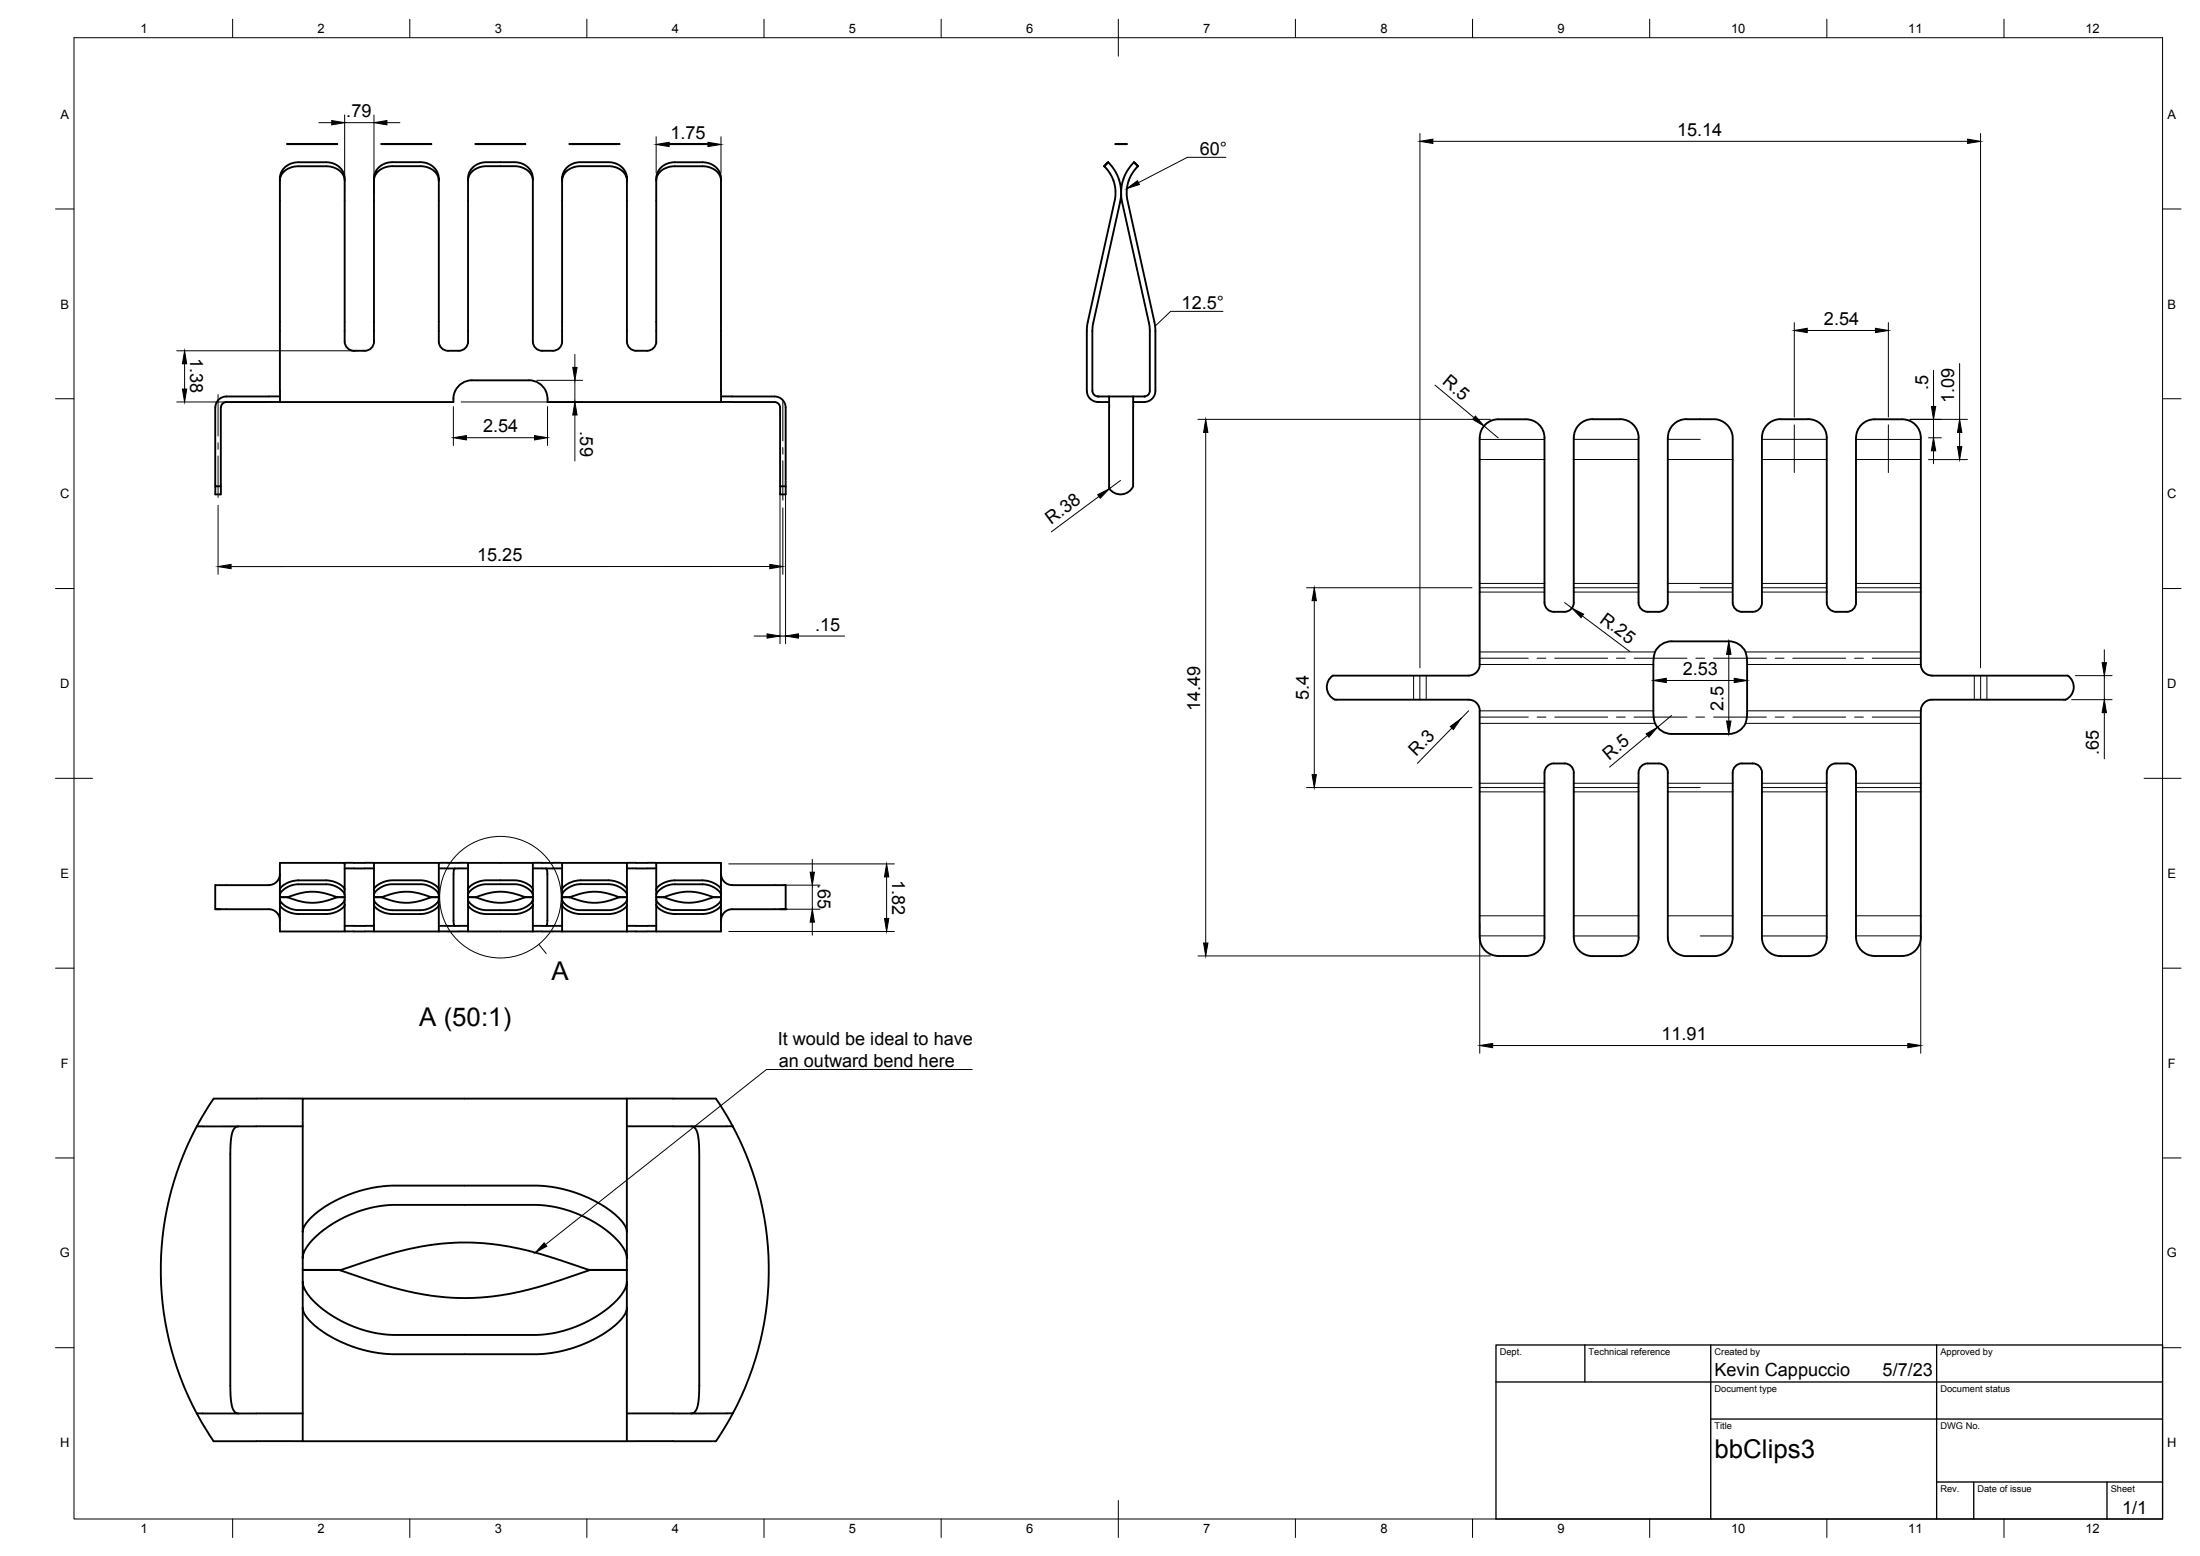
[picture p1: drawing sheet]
<svg xmlns="http://www.w3.org/2000/svg" width="594mm" height="420mm" viewBox="0 0 594 420" stroke-linecap="round" stroke-linejoin="round" font-family="sans-serif">
<!-- layer: Visible -->
<g fill="none" stroke="#000" stroke-width=".51">
<path d="M77.6 38.9h13.5zM103 38.9h13.5zM128.4 38.9h13.5zM153.8 38.9h13.5zM179.2 38.9h13.5zM301.2 38.9h.1M301.2 38.9h3h-1.5M301.2 38.9h1.5M75.6 48.8v56.8M93.1 48.8l-.4-1.5-.9-1.1-1.8-1-1.6-.3-9.3 .1-1.2 .5-1.4 1-.7 1.2-.2 1.1v-.9l.4-1.5 1-1.3 1.6-.9 1.7-.4h8l1.2 .2 2.1 1 1.2 1.8 .3 1.2v44.2a2.51 2.51 0 0 0 2.5 2.5h2.9a2.51 2.51 0 0 0 2.5-2.5v-43.4M102.2 45.3l1.5-1 1.5-.5h8.7l1 .2 1.8 .8 1 1.1 .7 1.4 .1 1.5-.3-1.3-1.1-1.5-1.6-.8-1.6-.3h-8.3l-1.5 .2-1.4 .7-1 .9-.5 1-.2 1.1 .2-2zM118.5 48.8v43.4a2.51 2.51 0 0 0 2.5 2.5h2.9a2.48 2.48 0 0 0 2.5-2.5v-43.6l.4-1.4 1-1.2 1.7-.9 1.5-.2 9.2 .1 1.3 .4 1 .6 .9 1 .4 .9 .1 44.3a2.51 2.51 0 0 0 2.5 2.5"/>
<path d="M126.4 48.8l.2-2 1-1.5 1.5-1 2-.5h8l1.9 .4 1.2 .7 1.1 1.2 .4 1 .2 1.7M151.8 48.8v43.4M169.3 48.8l-.3-2-.9-1.5-1.5-1-2.1-.5h-8.1l-1.4 .3-1.1 .5-1 .8-.9 1.5-.2 1.3v.6l.3-1.4 1.4-1.6 1.4-.7 1.5-.2 9.2 .1 1.2 .4 1.1 .6 .7 .8 .5 .9 .2 .8v43.7a2.51 2.51 0 0 0 2.5 2.5h3.5a2.51 2.51 0 0 0 1.9-2.5v-44.2l.3-1.2 1.2-1.8 2.1-1 1-.2h8.1l1.6 .3 1.6 .9 1.1 1.4 .5 1.5v.9l-.2-1.2-.8-1.1-1.3-1-1.3-.5-9.3-.1-1.5 .3-1.8 1-.9 1.1-.4 1.5M194.7 48.8v56.8M298.2 44.9l1.5 1.8 1 2 .4 1.9 .1 2.3-7.6 34.6-.1 1.6v16.5M299.2 43.8l-1 1.1zM299.3 43.8l1.4 1.8 1.3 2.3 .6 2.5 .1 2.6-7.6 35-.1 17.6M306.2 43.8l1.1 1.1zM306.2 43.8l-1.5 1.8-1.2 2.3-.6 2.5-.1 2.6 7.6 35 .1 17.6M307.3 44.9l-1.5 1.8-1 2-.5 1.9-.1 2.1 7.6 34.8 .2 1.6v16.5M146.4 94.7h2.9M151.8 92.2a2.51 2.51 0 0 1-2.5 2.5"/>
<path d="M75.6 108.6h-14.5a1.49 1.49 0 0 0-1.5 1.5M75.6 107.1h-14.5a2.99 2.99 0 0 0-3 3v21.2h1.5v-21.2M75.6 105.5v3M122.9 105.6l-.4 1.3-.1 1.6-46.8 .1M122.9 105.5a5 5 0 0 1 4.6-2.8h15.3a4.9 4.9 0 0 1 4.6 2.8M147.4 105.6l.4 1.3 .1 1.6 46.8 .1M194.7 105.5v3M197.7 108.6h11.5a1.49 1.49 0 0 1 1.5 1.5v21.2h1.5M197.7 107.1h11.5a2.99 2.99 0 0 1 3 3v21.2M197.7 108.5l-3 .1M197.7 107l-3 .1M293.5 105.5a3.2 3.2 0 0 0 3.8 3.1h2.2"/>
<path d="M295 105.5a1.72 1.72 0 0 0 2.3 1.6h2.2M299.5 107.1h6.5M299.5 107.1v3M306 107.1v24.2a3.7 3.7 0 0 1-6.5 .6v-21.8M310.5 105.5a1.72 1.72 0 0 1-2.3 1.6h-2.2M312 105.5a3.2 3.2 0 0 1-3.8 3.1h-2.2M430 113.2h7.5M430 113.2a5 5 0 0 0-5 5v44.5a2.51 2.51 0 0 1-2.5 2.5h-2.9a2.51 2.51 0 0 1-2.5-2.5v-44.5a5 5 0 0 0-5-5h-7.5a5 5 0 0 0-5 5v61.2a2.99 2.99 0 0 1-3 3M437.5 113.2a5 5 0 0 1 5 5M455.4 113.2a5 5 0 0 0-5 5v44.5a2.51 2.51 0 0 1-2.5 2.5h-2.9a2.51 2.51 0 0 1-2.5-2.5v-44.5M480.8 113.2h7.5M480.8 113.2a5 5 0 0 0-5 5v44.5a2.51 2.51 0 0 1-2.5 2.5h-2.9a2.51 2.51 0 0 1-2.5-2.5v-44.5l-.2-1.2-.6-1.4-.8-1-1.2-.8-1.1-.5-8.6-.1"/>
<path d="M488.3 113.2a5 5 0 0 1 5 5v44.5a2.51 2.51 0 0 0 2.5 2.5h2.9a2.48 2.48 0 0 0 2.5-2.5v-44.5a5 5 0 0 1 5-5h7.5a5 5 0 0 1 5 5v61.2a2.99 2.99 0 0 0 3 3M58.1 131.3v2.2h1.5v-2.2M210.7 131.3v2.2h1.5v-2.2M446.9 176a5 5 0 0 1 4.5-2.8h15.4a4.9 4.9 0 0 1 4.6 2.8M446.9 176l-.4 2.8 .1 15.4a4.6 4.6 0 0 0 4.8 4h15.4a4.9 4.9 0 0 0 4.9-4.8l.1-14.6-.5-2.8M396.6 182.4h-36.7a3.8 3.8 0 0 0 .6 6.5h36.1M396.6 188.9a2.99 2.99 0 0 1 3 3v61.3a5 5 0 0 0 5 4.9h7.5a5 5 0 0 0 5-4.9v-44.5a2.51 2.51 0 0 1 2.5-2.6l2.9 .1a2.47 2.47 0 0 1 2.5 2.5v44.5a5 5 0 0 0 5 5h7.5a5 5 0 0 0 5-5M521.7 182.4h36.7a3.8 3.8 0 0 1-.6 6.5M521.7 188.9h36.1M521.7 188.9a2.99 2.99 0 0 0-3 3v61.3a5 5 0 0 1-5 4.9h-7.5a5 5 0 0 1-5-4.9v-44.5a2.47 2.47 0 0 0-2.5-2.6l-2.9 .1a2.47 2.47 0 0 0-2.5 2.5v44.5a5 5 0 0 1-5 5h-7.5a5 5 0 0 1-5-5v-44.5a2.47 2.47 0 0 0-2.5-2.6l-2.9 .1a2.47 2.47 0 0 0-2.5 2.5v44.5a5 5 0 0 1-5 5M75.6 236a2.99 2.99 0 0 1-3 3h-14.5v6.5h1.5M95.6 234.5h2.9"/>
<path d="M95.6 234.5h-2.5M98.5 234.5h2.5M101 233h-7.9M101.3 239.5l1.5-1 2.5-.8h8.9l1.9 .6 1.8 1 .5 .7 .1 1.6-.4-.8-1.1-1-1.7-.8-1-.2h-8.7l-1.1 .1-1.4 .6-1.2 .7-.6 .7-.3 .7v-1.5zM118.5 233h7.9M118.5 233v7.2M118.5 233h-17.5v7.2M121 234.5h2.9M121 234.5h-2.5M122.9 234.5l-.3 .3-.1 .9v13.1l.1 .9 .3 .3M123.9 234.5h2.5M143.9 233h-17.5v7.2l.5-.8 1.2-.9 1.4-.5 1.6-.3h8l1.2 .2 2.5 1 .9 .8 .2 .5"/>
<path d="M143.9 233v7.2M146.4 233h2.9M146.4 234.5h2.9M146.4 233h-2.5M146.4 234.5h-2.5M147.4 234.5l.3 .3 .1 .9v13.1l-.1 .9-.3 .3M149.3 234.5h2.5M149.3 233h2.5M152.2 239.5l1.3-1 2.6-.8h8.9l1.8 .5 1.8 1 .7 .9v1.5l-.5-.9-1.1-.9-1.4-.7-1.4-.3-9.4 .1-1.4 .5-1.1 .7-.9 .7-.3 .8v-1.4zM169.3 233h7.9M169.3 233h-17.5v7.2M169.3 233v7.2"/>
<path d="M171.8 234.5h2.9M171.8 234.5h-2.5M174.7 234.5h2.5M177.2 233h17.5v7.2M177.2 233v7.2M194.7 236a2.99 2.99 0 0 0 3 3M197.7 239h14.5v6.5h-1.5M58.1 245.5h14.5a2.99 2.99 0 0 1 3 3M75.6 244.3v7.2h17.5v-7.2M75.6 241.6l.4-.9 1.3-1 1.4-.6 1.5-.3 9.2 .1 2.3 1 1.1 1 .3 .7M75.6 240.2v-7.2h17.5v7.2M75.6 241.6v.7h2"/>
<path d="M77.6 242.3l3.8-1.2 2.4-.3 3.7 .4 3.6 1.1-3.4 1.1-2.8 .4-3.5-.3zM77.6 242.3h-2v.6M91 242.3h2.1v2M93.1 242.9l-.3 .7-1.1 1-1.5 .8-1.6 .3h-8.4l-1.1-.1-2.3-1.1-.9-.9-.3-.7v1.5l1.1 1.2 1.4 .8 1.3 .3 8.9 .1 1.4-.2 1.4-.5 1.3-.8 .7-1M93.1 240.2v2.1h-2.1M93.1 240.2l-.3-.6-.9-.7-2.4-1-1.2-.2h-8l-2.2 .5-1.9 1.1-.6 .8v1.5M95.6 250h2.9M95.6 251.5h2.9M95.6 251.5h-2.5M95.6 250h-2.5M98.5 250h2.5M98.5 251.5h2.5"/>
<path d="M101 242.9l.5 1 1.1 .9 1.4 .6 1.6 .4 9.2-.2 1.4-.5 1.1-.6 .8-.8 .4-.8v1.4l-.3 .6-.7 .7-2.4 1-1.4 .2h-8l-1.9-.4-2.1-1-.7-1zM101 244.3v7.2h17.5M101 241.6v.7h2.1M103 242.3l3.8-1.2 2.4-.3 3.7 .4 3.6 1.1-3.8 1.2-2.4 .3-3.5-.3zM103 242.3h-2v.6M116.5 242.3h2v.6M118.5 244.3v7.2M118.5 241.6v.7h-2.1M121 250h2.9M121 251.5h2.9M121 251.5h-2.5M121 250h-2.5"/>
<path d="M123.9 251.5h2.5M123.9 250h2.5M126.4 244.3v7.2h17.5M126.4 244.3l.5 .9 1.2 .8 1.4 .5 1.6 .3h8l1.2-.1 2.5-1.1 .9-.7 .2-.6v7.2M126.4 244.3v-1.4l.5 1 1.1 .9 1.4 .6 1.6 .4h8.3l1-.2 2.4-1.1 .9-.9 .3-.7v1.4M126.4 240.2v1.4l.5-1 1.1-.8 1.7-.8 1.3-.2h8.3l1 .1 2.4 1.2 .9 .8 .3 .7v-1.4M126.4 241.6v.7h2.1M128.4 242.3l3.8-1.2 2.4-.3 3.7 .4 3.6 1.1-3.4 1.1-2.8 .4-3.5-.3zM128.5 242.3h-2.1v.6M141.9 242.3h2v.6M143.9 241.6v.7h-2.1M146.4 250h2.9"/>
<path d="M146.4 251.5h2.9M146.4 251.5h-2.5M146.4 250h-2.5M149.3 250h2.5M149.3 251.5h2.5M151.8 244.3v7.2h17.5M151.8 242.9l.3 .8 1.2 1 1.7 .8 1.3 .3h8.4l1-.2 1.6-.6 1.1-.7 .6-.7 .3-.7v1.5l-.5 .8-.9 .6-2.6 .9-9.2 .1-1.9-.5-1.8-1-.6-.8zM151.8 241.6v.7h2.1M153.8 242.3l3.8-1.2 2.4-.3 3.7 .4 3.6 1.1-3.4 1.1-2.8 .4-3.5-.3zM153.9 242.3h-2.1v.6M167.3 242.3h2v.6M169.3 244.3v7.2"/>
<path d="M169.3 241.6v.7h-2M171.8 250h2.9M171.8 251.5h2.9M171.8 251.5h-2.5M171.8 250h-2.5M174.7 250h2.5M174.7 251.5h2.5M177.2 242.9l.3 .7 1 1 1.6 .8 1.6 .3h8.4l1-.1 2.4-1.1 .9-.9 .3-.7M177.2 244.3v7.2M177.2 240.2v2.1h2M177.2 240.2l.6-.9 1.4-.9 1.4-.5 1.3-.2 9 .1 1.2 .4 1.5 .7 1.1 1.2v1.5l-.3-.7-.9-.8-2.4-1.1-1-.2h-8.4l-1.6 .3-1.6 .8-1 1-.3 .7M179.2 242.3l3.4-1.1 2.8-.4 3.5 .3 3.8 1.2-3.8 1.1-3 .4-3.1-.4z"/>
<path d="M179.2 242.3h-2v2M192.7 242.3h2v.6M194.7 242.9v1.5l-.6 .9-1.9 1-2.3 .5h-8l-1.1-.2-2.4-.9-.9-.8-.3-.6M194.7 244.3v7.2h-17.5M194.7 241.6v.7h-2M197.7 245.5a2.99 2.99 0 0 0-3 3M212.2 245.5h-14.5M442.5 253.2v-44.5a2.48 2.48 0 0 1 2.5-2.5l2.9-.1a2.51 2.51 0 0 1 2.5 2.6v44.5l.1 1.2 .7 1.4 .8 .9 1.2 .9 1.1 .4 8.6 .2M81.7 296.6l-24 .1-3.8 6-3.5 7.2a82.3 82.3 0 0 0 1.7 69.9l2.6 4.7 3 4.7h11.5M81.7 296.7h87.6v36l-.6-1.9-1.7-2.1-3.3-2.6-3.1-1.8-3.9-1.8-3.8-1.2-3.8-.8-3.9-.4h-39.4l-5.4 .7-3.1 .7-3.2 1.1-3.7 1.7-2.7 1.6-2.7 1.9-1.6 1.6-1.3 1.8-.4 1.5zM169.3 296.6l24 .1 3.8 6 3.6 7.2a82.4 82.4 0 0 1-1.8 69.7l-2.2 4.2-3.4 5.4h-11.5M54.7 304.1h-1.5"/>
<path d="M64.4 304.1l-.6 .2-.5 .4-.6 1.2-.4 2.3-.1 3.1v64.3l.2 3 .4 1.8 .6 .9 1 .4M81.7 304.1l-27 .1M169.3 304.1h27M186.6 304.1l.6 .2 .5 .4 .6 1.2 .4 2.3 .1 3.3v64.1l-.2 2.8-.4 2-.7 1-.9 .3M196.3 304.1h1.6M81.7 332.7v7l.6-2 1.8-2.6 2.6-2.4 3.4-2.5 3.7-1.9 3.5-1.4 4-1 4.8-.5h38.8l2.4 .1 3.6 .6 2.8 .8 3.5 1.4 3.7 1.9 2.5 1.8 2.5 2.1 2 2.2 1.1 1.9 .3 1.5v-7M81.7 339.7v3.2h10.4M169.3 339.7v3.2h-10.3M81.7 353.2l.6 1.8 1.8 2.1 3.2 2.6 3.1 1.8 3.7 1.7 4 1.3 3.8 .8 3.9 .4h39.4l5.4-.6 3.1-.8 3.2-1.1 5.6-2.8 2.7-1.8 2-1.8 1.5-1.8 .6-1.6v-.2v36h-87.6M81.7 353.2v36M81.7 353.2v-7.1l.6 2.1 1.8 2.5 2.6 2.4 3.4 2.5 3.7 1.9 3.5 1.4 4 1 4.8 .6h38.8l2.4-.2 3.6-.6 2.8-.8 3.5-1.4 3.7-1.9 2.5-1.7 2.5-2.1 2-2.2 1.1-2 .3-1.5v7.1M91.8 343l11.2-3.7 6.2-1.8 8.1-1.5 6.9-.5 6.5 .2 4.2 .5 5.2 .9 6.5 1.7 12.7 4.2-10.7 3.6-8.5 2.2-7 1.3-7.6 .4-7.6-.4-7.6-1.4-8.3-2.3z"/>
<path d="M92.1 342.9h-10.4v3.2M159.1 342.9h10.2v3.2M54.7 381.7h14.5M54.7 381.7h-1.6M69.2 389.1l12.5 .1M69.2 381.7h12.5M181.8 381.7h-12.5M181.8 389.1l-12.5 .1M196.3 381.7h-14.5M196.3 381.6h1.6"/>
</g>
<!-- layer: Bend Center -->
<g fill="none" stroke="#000" stroke-width=".27">
<path d="M399.6 118.7h17.5M425 118.6h17.5M450.4 118.6h8.7M475.8 118.6h17.5M501.2 118.7h17.5M399.6 158.7h17.5M425 158.7h17.5M459.1 158.7h8.8M475.8 158.7h17.5M501.2 158.7h17.5M399.6 177.7h13.1M415.1 177.7h2.3"/>
<path d="M419.8 177.7h14.3M436.5 177.7h2.4M441.3 177.7h14.2M457.9 177.7h2.4M462.7 177.7h14.3M479.4 177.7h2.4M484.1 177.7h14.3M500.8 177.7h2.4M505.6 177.7h13.1M383.4 182.4v6.5M399.6 193.6h13.1M415.1 193.6h2.3"/>
<path d="M419.8 193.6h14.3M436.5 193.6h2.4M441.3 193.6h14.2M457.9 193.6h2.4M462.7 193.6h14.3M479.4 193.6h2.4M484.1 193.6h14.3M500.8 193.6h2.4M505.6 193.6h13.1M534.8 182.4v6.5M399.6 212.7h17.5M425 212.7h17.5"/>
<path d="M450.4 212.7h8.7M475.8 212.7h17.5M501.2 212.7h17.5M399.6 252.7h17.5M425 252.7h17.5M459.1 252.7h8.8M475.8 252.7h17.5M501.2 252.7h17.5"/>
</g>
<!-- layer: Visible Narrow -->
<g fill="none" stroke="#000" stroke-width=".27">
<path d="M399.6 124.1h17.5M425 124.1h17.5M450.4 124.1h17.5M475.8 124.1h17.5M501.2 124.1h17.5M399.6 157.5h17.5M399.6 159.9h17.5M425 157.5h17.5M425 159.9h17.5M450.4 157.5h17.5M450.4 159.9h17.5M475.8 157.5h17.5"/>
<path d="M475.8 159.9h17.5M501.2 157.5h17.5M501.2 159.9h17.5M399.6 179.4h46.9M399.6 176h47.3M471.3 176h47.4M471.8 179.4h46.9M381.7 182.4v6.5M385.1 182.4v6.5M399.6 195.3h47.3M399.6 191.9h46.9M471.3 195.3h47.4"/>
<path d="M471.8 191.9h46.9M533.1 182.4v6.5M536.5 182.4v6.5M399.6 213.8h17.5M399.6 211.5h17.5M425 213.8h17.5M425 211.5h17.5M450.4 211.5h17.5M450.4 213.8h17.5M475.8 213.8h17.5M475.8 211.5h17.5M501.2 213.8h17.5"/>
<path d="M501.2 211.5h17.5M399.6 247.3h17.5M425 247.3h17.5M450.4 247.3h17.5M475.8 247.3h17.5M501.2 247.3h17.5"/>
</g>
<!-- layer: Visible -->
<g fill="#000">
<circle cx="296.5" cy="107.1" r=".25"/>
<circle cx="296.5" cy="108.6" r=".25"/>
<circle cx="309" cy="107.1" r=".25"/>
<circle cx="309" cy="108.6" r=".25"/>
<circle cx="212.2" cy="245.5" r=".25"/>
</g>
<!-- layer: TITLEBLOCK -->
<path d="M404 363.2h180v47h-180zM404 373.2h180M428 363.2v10M462 363.2v47M523 363.2v47M462 383.2h122M523 400.2h61M533 400.2v10M569 400.2v10" fill="none" stroke="#000" stroke-width=".36"/>
<!-- layer: Smart Centers -->
<path d="M58.9 106.6v11.2M58.9 119.5v1.8M211.4 108.4v10.7M484.5 114.7v12.9M509.9 114.7v12.9M58.9 123.1v11.2M211.4 120.8v1.8M211.4 124.4v10.6" fill="none" stroke="#000" stroke-width=".27"/>
<!-- layer: FD_Dimensions -->
<g fill="none" stroke="#000" stroke-width=".27">
<path d="M86.1 33.1h3.5M93.1 31v21.1M93.1 33.1h7.9M101 31v21.1M104.5 33.1h3.5M177.2 36.9v9.8M180.7 39h10.5M194.7 36.9v9.8M383.4 36v144.3M386.9 38.2h144.4M534.8 36v144.3M47.7 94.7h48.7"/>
<path d="M49.8 98.2v6.9M155.2 95.7v3.5M484.5 87.1v25.5M488 89.2h18.4M509.9 87.1v25.5M529.2 98.2v15M47.7 108.5h25.8M122.4 109.8v10.5M124.5 108.5h32.8M125.9 118.2h18.4M144.9 102.7h12.4M147.8 109.8v10.5"/>
<path d="M155.2 102.7v5.8M155.2 112.1v12.4M323.5 113.2h79M325.6 116.8v137.8M387.5 104l10.6 8.8M400.7 115l3.9 3.2M515.8 113.2h15.5M520.8 118.2h3.4M522.1 100v9.7M522.1 113.2v5M529.2 116.8v3.8M58.9 136.4v18.7"/>
<path d="M210.6 132.9v40.9M211.4 137.2v17.9M212.1 132.9v40.9M296.8 134l-12.9 9.6M302.6 129.7l-3 2.3M520.8 124.1h10.5M522.1 121.7v3.5M207.9 153h-145.5M352.8 158.7h44.7M203.6 171.7h3.5M210.6 171.7h1.5M215.6 171.7h12.5"/>
<path d="M354.9 162.2v47M422.5 162.7l2 1.5M427.3 166.3l12.8 9.6M466.8 176.7v18M568.2 175.5v3.4M392 196.6l-9.2 9.5M396.6 191.9l-2.1 2.2M444.9 198.6l-10.3 8.5M450 183.7h18.3M451.4 193.2l-3.8 3.2M559.4 188.9h10.9M560.4 182.4h9.9"/>
<path d="M568.2 182.4v6.5M568.2 192.4v12.5M352.8 212.7h44.7M196.8 233.3h44.7M211.2 239h10.2M219.4 232v3.5M219.4 239v6.5M239.4 236.8v11.2M196.8 251.5h44.7M211.2 245.5h10.2M219.4 249v3.5M323.5 258.1h79"/>
<path d="M399.6 249.4v35M518.7 249.4v35M403.1 282.3h112.1"/>
</g>
<g fill="#000" stroke="#000" stroke-width=".27">
<path d="M89.6 32.6l3.5 .5-3.5 .6zM101 33.1l3.5-.5v1.1zM177.2 39l3.5-.6v1.2zM191.2 38.4l3.5 .6-3.5 .6zM383.4 38.2l3.5-.6v1.1zM531.3 37.6l3.5 .6-3.5 .5zM49.8 94.7l.6 3.5h-1.1zM154.7 99.2h1.1l-.6 3.5zM484.5 89.2l3.5-.6v1.2zM506.4 88.6l3.5 .6-3.5 .6zM49.3 105.1h1.1l-.6 3.4zM122.4 118.2l3.5-.6v1.2z"/>
<path d="M144.3 117.6l3.5 .6-3.5 .6zM155.2 108.5l.6 3.6h-1.1zM325.6 113.2l.6 3.6h-1.2zM398.4 112.4l2.3 2.6-3-1.8zM521.5 109.7h1.2l-.6 3.5zM529.2 113.2l.6 3.6h-1.2zM296.4 133.6l3.2-1.6-2.5 2.5zM522.1 118.2l.6 3.5h-1.2zM528.6 120.6h1.2l-.6 3.5zM58.9 153l3.5-.6v1.2zM207.9 152.4l3.5 .6-3.5 .6zM207.1 171.2l3.5 .5-3.5 .6z"/>
<path d="M212.1 171.7l3.5-.5v1.1zM354.9 158.7l.6 3.5h-1.2zM424.5 164.2l3.1 1.6-.7 1zM466.8 173.2l.6 3.5h-1.2zM567.6 178.9h1.2l-.6 3.5zM391.6 196.2l2.9-2.1-2 2.9zM444.5 198.2l3.1-1.8-2.3 2.7zM446.5 183.7l3.5-.5v1.1zM466.2 194.7h1.2l-.6 3.5zM468.3 183.2l3.5 .5-3.5 .6zM568.2 188.9l.6 3.5h-1.2zM354.3 209.2h1.2l-.6 3.5z"/>
<path d="M218.8 235.5h1.1l-.5 3.5zM239.4 233.3l.6 3.5h-1.2zM219.4 245.5l.5 3.5h-1.1zM238.8 248h1.2l-.6 3.5zM325 254.6h1.2l-.6 3.5zM399.6 282.3l3.5-.6v1.2zM515.2 281.7l3.5 .6-3.5 .6z"/>
</g>
<!-- layer: BORDER -->
<g fill="none" stroke="#000" stroke-width=".27">
<path d="M20 10.2h564v400h-564zM62.8 5.2v5M110.7 5.2v5M158.5 5.2v5M206.3 5.2v5M254.1 5.2v5M302 5.2v10M349.8 5.2v5M397.6 5.2v5M445.5 5.2v5M493.3 5.2v5M541.1 5.2v5"/>
<path d="M15 56.4h5M584 56.4h5M15 107.7h5M584 107.7h5M15 158.9h5M584 158.9h5M15 210.2h10M579 210.2h10M15 261.4h5M584 261.4h5M15 312.7h5M584 312.7h5"/>
<path d="M15 363.9h5M584 363.9h5M62.8 410.2v5M110.7 410.2v5M158.5 410.2v5M206.3 410.2v5M254.1 410.2v5M302 405.2v10M349.8 410.2v5M397.6 410.2v5M445.5 410.2v5M493.3 410.2v5"/>
<path d="M541.1 410.2v5"/>
</g>
<!-- layer: Leaders -->
<path d="M331 42.5h-10.4l-13.2 6.8M330.2 84.1h-14.1l-4.2 4M262.5 288.8h-55.5l-59.7 47.3" fill="none" stroke="#000" stroke-width=".27"/>
<path d="M304.3 50.9l2.8-2.1 .6 1zM146.9 335.6l.8 .9-3.2 1.7z" fill="#000" stroke="#000" stroke-width=".27"/>
<!-- layer: Detail Boundary -->
<g fill="none" stroke="#000" stroke-width=".27">
<path d="M145.5 255l2 2.5"/>
<circle cx="135.1" cy="242.3" r="16.4"/>
</g>
<g font-size="7">
<text x="148.9" y="264.5">A</text>
<text x="113.2" y="276.9">A (50:1)</text>
<text x="463" y="393.7">bbClips3</text>
</g>
<g font-size="4.9">
<text x="93.5" y="31.7">.79</text>
<text x="181" y="37.5">1.75</text>
<text x="324" y="41.8">60°</text>
<text x="452.9" y="36.7">15.14</text>
<text x="319.1" y="83.4">12.5°</text>
<text x="492.5" y="87.8">2.54</text>
<text x="51.3" y="96.7" transform="rotate(90 51.3 96.7)">1.38</text>
<text x="389.2" y="103.5" transform="rotate(40 389.2 103.5)">R.5</text>
<text x="520.7" y="105.3" transform="rotate(-90 520.7 105.3)">.5</text>
<text x="527.7" y="108.9" transform="rotate(-90 527.7 108.9)">1.09</text>
<text x="130.4" y="116.7">2.54</text>
<text x="156.7" y="116.5" transform="rotate(90 156.7 116.5)">.59</text>
<text x="283.8" y="141.8" transform="rotate(-37 283.8 141.8)">R.38</text>
<text x="128.8" y="151.5">15.25</text>
<text x="431.8" y="167.9" transform="rotate(37 431.8 167.9)">R.25</text>
<text x="220.1" y="170.3">.15</text>
<text x="454.4" y="182.3">2.53</text>
<text x="324.1" y="192" transform="rotate(-90 324.1 192)">14.49</text>
<text x="353.4" y="189.1" transform="rotate(-90 353.4 189.1)">5.4</text>
<text x="465.4" y="191.9" transform="rotate(-90 465.4 191.9)">2.5</text>
<text x="566.8" y="203.9" transform="rotate(-90 566.8 203.9)">.65</text>
<text x="382.4" y="204.4" transform="rotate(-46 382.4 204.4)">R.3</text>
<text x="434.5" y="205.4" transform="rotate(-40 434.5 205.4)">R.5</text>
<text x="220.8" y="238.7" transform="rotate(90 220.8 238.7)">.65</text>
<text x="240.9" y="237.5" transform="rotate(90 240.9 237.5)">1.82</text>
<text x="448.6" y="280.9">11.91</text>
<text x="210" y="282.3">It would be ideal to have</text>
<text x="210.3" y="288.1">an outward bend here</text>
<text x="463" y="371.7">Kevin Cappuccio</text>
<text x="508.4" y="371.7">5/7/23</text>
<text x="573.1" y="408.8">1/1</text>
</g>
<g font-size="3.5">
<text x="37.9" y="8.9">1</text>
<text x="85.8" y="8.9">2</text>
<text x="133.6" y="8.9">3</text>
<text x="181.4" y="8.9">4</text>
<text x="229.3" y="8.9">5</text>
<text x="277.1" y="8.9">6</text>
<text x="324.9" y="8.9">7</text>
<text x="372.7" y="8.9">8</text>
<text x="420.6" y="8.9">9</text>
<text x="467.4" y="8.9">10</text>
<text x="515.3" y="8.9">11</text>
<text x="563.1" y="8.9">12</text>
<text x="16.3" y="32">A</text>
<text x="585.3" y="32">A</text>
<text x="16.3" y="83.3">B</text>
<text x="585.3" y="83.3">B</text>
<text x="16.2" y="134.6">C</text>
<text x="585.2" y="134.6">C</text>
<text x="16.2" y="185.8">D</text>
<text x="585.2" y="185.8">D</text>
<text x="16.3" y="237">E</text>
<text x="585.3" y="237">E</text>
<text x="16.4" y="288.3">F</text>
<text x="585.4" y="288.3">F</text>
<text x="16.1" y="339.6">G</text>
<text x="585.1" y="339.6">G</text>
<text x="16.2" y="390.8">H</text>
<text x="585.2" y="390.8">H</text>
<text x="37.9" y="413.9">1</text>
<text x="85.8" y="413.9">2</text>
<text x="133.6" y="413.9">3</text>
<text x="181.4" y="413.9">4</text>
<text x="229.3" y="413.9">5</text>
<text x="277.1" y="413.9">6</text>
<text x="324.9" y="413.9">7</text>
<text x="372.7" y="413.9">8</text>
<text x="420.6" y="413.9">9</text>
<text x="467.4" y="413.9">10</text>
<text x="515.3" y="413.9">11</text>
<text x="563.1" y="413.9">12</text>
</g>
<g font-size="2.5">
<text x="405" y="366">Dept.</text>
<text x="429" y="366">Technical reference</text>
<text x="463" y="366">Created by</text>
<text x="524" y="366">Approved by</text>
<text x="463" y="376">Document type</text>
<text x="524" y="376">Document status</text>
<text x="463" y="386">Title</text>
<text x="524" y="386">DWG No.</text>
<text x="524" y="403">Rev.</text>
<text x="534" y="403">Date of issue</text>
<text x="570" y="403">Sheet</text>
</g>
</svg>
